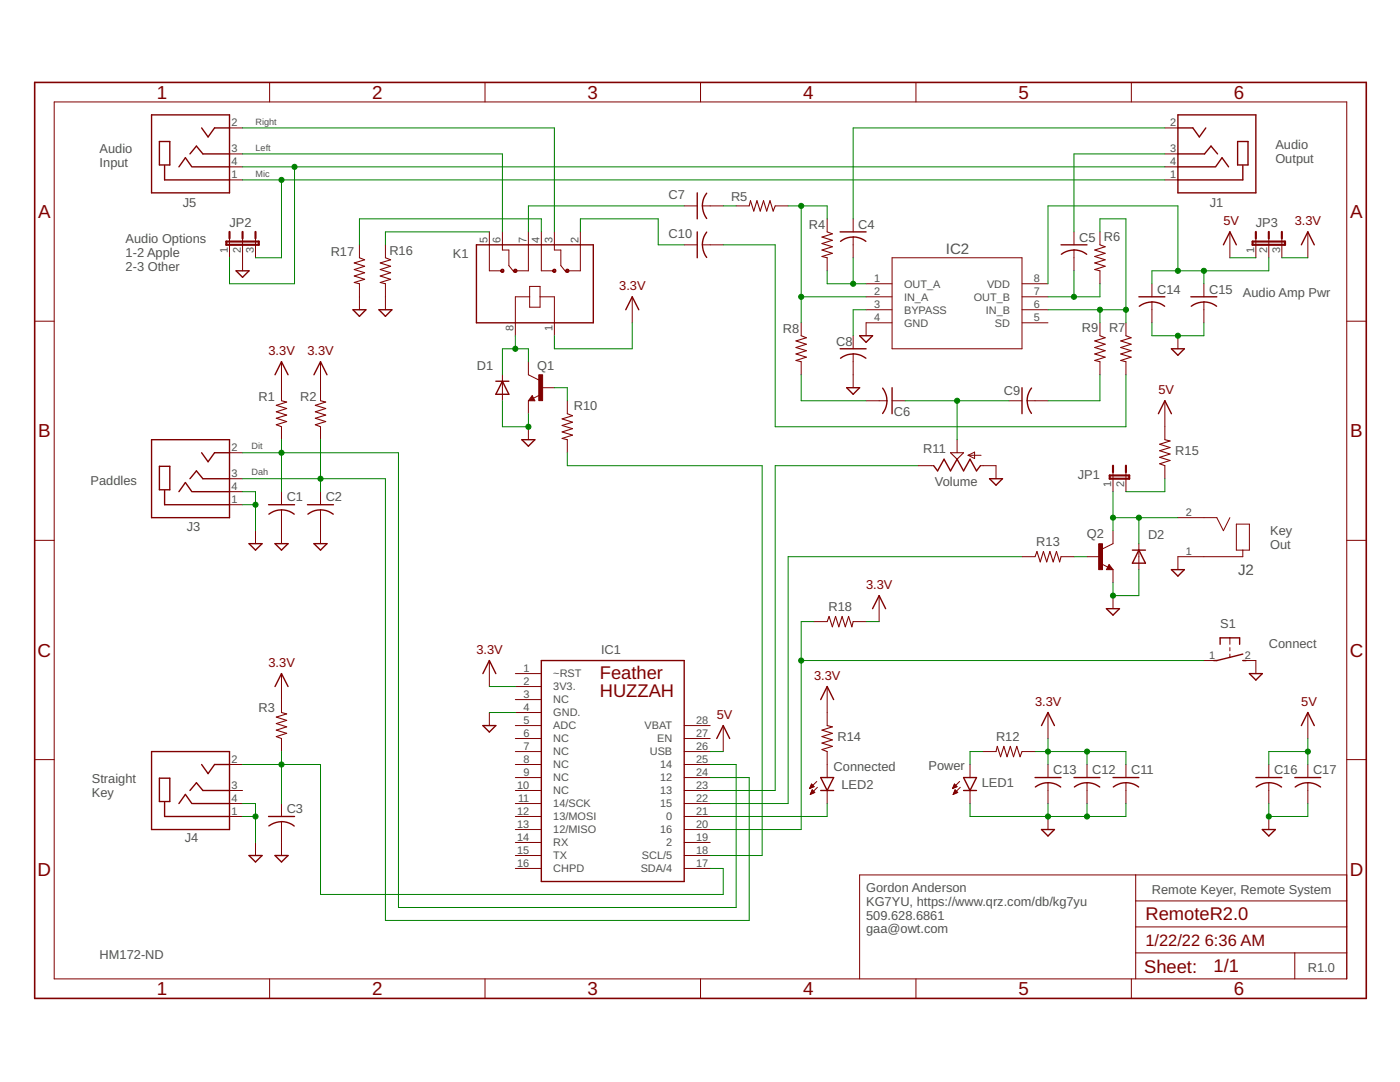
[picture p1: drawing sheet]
<svg xmlns="http://www.w3.org/2000/svg" width="279mm" height="216mm" viewBox="0 0 279 216" stroke-linecap="round" stroke-linejoin="round" font-family="sans-serif">
<g fill="none" stroke="#800000" stroke-width=".2">
<path d="M53.8 16.4v3.9M96.8 16.4v3.9M139.8 16.4v3.9M182.8 16.4v3.9M225.8 16.4v3.9M10.8 20.3h258v175h-258zM45.8 35.9h2.6M45.8 25.5h2.6M45.8 30.7h2.6M45.8 33.3h2.6M232.5 35.9h2.6M232.5 25.5h2.6"/>
<path d="M232.5 30.7h2.6M232.5 33.3h2.6M45.8 47.6v3.8M48.4 47.6v6.4M51 47.6v3.8M71.7 48.9v2.5M71.7 56.6v5.2M76.9 48.9v2.5M76.9 56.6v5.2M97.7 46.3v7.7h2.6M100.3 46.3v3.6h1.3v3.1l1 1.3M105.5 46.3v7.7h-2.7"/>
<path d="M105.7 59.2h-2.9v7.8M105.7 57.1h2.1v4.2h-2.1zM107.8 59.2h2.8v7.8M108 46.3v7.7h2.6M110.6 46.3v3.6h1.3v3.1l1.1 1.3M115.8 46.3v7.7h-2.6M126.2 59.2v5.2M136.5 41.1h2.6M136.5 48.9h2.6M140.2 41.1h4.1M140.2 48.9h4.1M146.9 41.1h2.6"/>
<path d="M154.7 41.1h2.6M165.1 43.7v2.6M165.1 51.4v2.6M170.3 43.7v2.6M170.3 47.3v4.1M172.8 59.2h5.2M172.8 56.6h5.2M178 51.4h26v18.2h-26zM204 59.2h5.1M204 56.6h5.1M214.3 46.3v2.6M214.3 49.9v4.1"/>
<path d="M219.5 46.3v2.6M219.5 54v2.6M229.9 56.6v2.6M240.3 56.6v2.6M245.4 46.3v5.1M250.6 47.6v3.8M253.2 47.6v3.8M255.8 47.6v3.8M261 46.3v5.1M6.9 64.1h3.9M56.2 72.2v7.8M64 72.2v7.8"/>
<path d="M100.3 74.8v5.2M105.5 72.2v2.6l2 1M105.5 80v2.5M106.2 78.9l.5 1.1h-1.2zM107.7 78.8l-1.2 .7M108 77.4h2.6M113.2 80v2.5M159.9 64.4v2.6M159.9 72.2v2.6M170.3 67v2.6M170.3 70.6v6.8M172.8 61.8h5.2"/>
<path d="M172.8 80h4.2M178 64.4h-5.2v2.6M178 80h2.6M201.4 80h2.6M204 61.8h5.1M204 64.4h5.1M205 80h4.1M219.5 64.4v2.6M219.5 72.2v2.6M224.7 64.4v2.6M224.7 72.2v2.6M229.9 60.3v4.1"/>
<path d="M232.5 80v7.7M235.1 67v2.6M240.3 60.3v4.1M268.8 64.1h3.9M45.8 90.3h2.6M45.8 95.5h2.6M45.8 98.1h2.6M56.2 85.2v2.5M56.2 98.1v2.6M64 85.2v2.5M64 98.1v2.6M105.5 85.2v2.5"/>
<path d="M113.2 87.7v2.6M183.2 92.9h3.1M191 87.7v2.6M193.2 90.8h2.6M193.2 90.8l1.3-.6v1.3zM195.7 92.9h3.1v2.6M222.1 94.2v3.9M224.7 94.2v3.9M232.5 92.9v2.6M6.9 107.8h3.9M45.8 100.7h2.6M51 105.9v2.6"/>
<path d="M56.2 101.7v6.8M64 101.7v6.8M175.5 118.9v5.1M204 111.1h2.6M211.8 111.1h2.5M216.9 111.1h2.6M219.8 112.5l1.3 .7M221.3 112.6l.8 1.1h-1.3zM222.1 105.9v2.6l-2.1 1M222.1 113.7v2.6M222.1 118.9v2.6M227.3 108.5v5.2"/>
<path d="M235.1 103.3h7.7l1.4 2.6 1.2-2.6M246.7 104.6h2.6v5.2h-2.6zM248 109.8v1.3h-12.9v2.6M268.8 107.8h3.9M56.2 134.4v7.8M97.7 131.8v5.2M102.8 134.4h5.2M102.8 137h5.2M102.8 139.6h5.2M162.5 124h2.6M165.1 137v7.8M170.3 124h2.5"/>
<path d="M240.3 131.8h2.5M245.4 127.3v1.3M245.4 129.2v.7M245.4 130.5v.7M248 131.8h2.6v2.6M6.9 151.6h3.9M45.8 152.5h2.6M45.8 157.7h2.6M56.2 147.4v2.6M97.7 142.2v2.6M102.8 142.2h5.2M102.8 144.8h5.2"/>
<path d="M102.8 147.4h5.2M102.8 150h5.2M102.8 152.5h5.2M102.8 155.2h5.2M102.8 157.7h5.2M136.5 144.8h5.2M136.5 147.4h5.2M136.5 150h5.2M136.5 152.5h5.2M136.5 155.2h5.2M136.5 157.7h5.2M144.3 144.8v5.2"/>
<path d="M161.6 157.2h.2M161.7 157.1h.4M161.7 157h.7M161.7 158.5h.1M161.8 156.9h.6M161.8 158.4h.3M161.8 156.8h.5M161.8 158.2h.5M161.9 156.6h.3M161.9 158.1h.7M161.9 156.5h.1M161.9 158h.6"/>
<path d="M162 156.4l.5 .6-.9 .4zM162 157.9h.3M162 157.8h.2M162.1 157.6h.1M162.1 157.6l-.4 .9M162.1 157.6l.5 .5-.9 .4M163 155.9l-1.4 1.5M163.1 157.1l-1.4 1.4M165.1 150v5.2M165.1 157.7v2.6M190.1 157.2h.2M190.2 157.1h.4"/>
<path d="M190.2 158.5h.1M190.2 157h.7M190.3 156.9h.6M190.3 158.4h.3M190.3 158.2h.6M190.4 156.8h.4M190.4 156.6h.3M190.4 158.1h.7M190.5 156.5h.1M190.5 158h.5M190.5 156.4l.5 .6-.9 .4zM190.5 157.9h.4"/>
<path d="M190.6 157.8h.2M190.6 157.6l-.4 .9M190.6 157.6l.5 .5-.9 .4M190.6 157.6h.1M191.5 155.9l-1.4 1.5M191.6 157.1l-1.4 1.4M193.6 152.5v2.7M193.6 157.7v2.6M196.2 150h2.6M204 150h2.6M209.1 142.2v5.2M209.1 152.5v2.7"/>
<path d="M209.1 156.2v4.1M216.9 152.5v2.7M216.9 156.2v4.1M224.7 152.5v2.7M224.7 156.2v4.1M253.2 152.5v2.7M253.2 156.2v4.1M261 142.2v5.2M261 152.5v2.7M261 156.2v4.1M268.8 151.6h3.9M45.8 160.3h2.6"/>
<path d="M45.8 162.9h2.6M51 168.1v2.6M56.2 160.3v2.6M56.2 164v6.7M102.8 160.3h5.2M102.8 162.9h5.2M102.8 165.5h5.2M102.8 168.1h5.2M102.8 170.7h5.2M102.8 173.3h5.2M136.5 160.3h5.2M136.5 162.9h5.2"/>
<path d="M136.5 165.5h5.2M136.5 168.1h5.2M136.5 170.7h5.2M136.5 173.3h5.2M209.1 162.9v2.6M226.7 174.6v20.7M226.7 179.8h42.1M253.2 162.9v2.6M268.8 174.6h-97.2v20.7M53.8 195.3v3.9M96.8 195.3v3.9M139.8 195.3v3.9"/>
<path d="M182.8 195.3v3.9M225.8 195.3v3.9M226.7 190.1h42.1M226.7 185h42.1M258.4 190.1v5.2"/>
</g>
<g fill="none" stroke="#800000" stroke-width=".28">
<path d="M30.2 22.9h15.6v15.6h-15.6zM31.8 28.2h2.1v4.7h-2.1zM32.9 33v2.9h12.9M35.7 33.3l1.3-1.8 1.3 1.8M37.9 30.7l1.3-1.6 1.3 1.6h5.3M38.4 33.3h7.4M40.2 25.5l1.3 1.8 1.3-1.8h3M139.1 38.5v5.2M141 38.5a4 4 0 0 0-.8 2.6M235.1 22.9h15.5v15.6h-15.5zM235.1 25.5h3l1.3 1.8 1.2-1.8M235.1 33.3h7.4"/>
<path d="M235.1 30.7h5.3l1.3-1.6 1.3 1.6M242.6 33.3l1.3-1.8 1.3 1.8M247 28.2h2.1v4.7h-2.1zM248 33v2.9h-12.9M47.1 54h2.6l-1.3 1.3zM95.1 48.9h23.3v15.5h-23.3zM139.1 46.3v5.1M140.2 41.1l.3 1.6 .5 .9M140.2 48.9l.3 1.5 .5 1M141 46.3a4 4 0 0 0-.8 2.6M167.7 46.3h5.1M167.7 48.2a4.1 4.1 0 0 1 5.1 0"/>
<path d="M211.8 48.9h5.1M211.8 50.7a4.1 4.1 0 0 1 5.1 0M227.3 59.2h5.2M237.7 59.2h5.1M244.2 48.9l1.2-2.6 1.3 2.6M259.7 48.9l1.3-2.6 1.3 2.6M54.9 74.8l1.3-2.6 1.3 2.6M62.7 74.8l1.3-2.6 1.3 2.6M70.4 61.8h2.6l-1.3 1.3zM75.6 61.8h2.6l-1.3 1.3zM99 76.1h2.6M100.3 76.1l1.3 2.6h-2.6z"/>
<path d="M106.2 79.4l-.1 .3h.4l-.3-.5-.5 .6h.8M124.9 61.8l1.3-2.6 1.3 2.6M167.7 69.6h5.1M169 77.4h2.6l-1.3 1.3zM170.3 70.6l1.6 .3 .9 .6M170.3 70.6a3.9 3.9 0 0 0-2.6 .9M171.6 67h2.5l-1.3 1.3zM176.1 77.4a4.1 4.1 0 0 1 0 5.1M178 77.4v5.1M204 77.4v5.1M205 80l.3 1.6 .5 .9M205.9 77.4l-.8 1.5-.1 1.1"/>
<path d="M229.9 60.2l.5 .1a3.9 3.9 0 0 1 2 .8M229.9 60.3l-1.6 .3-.9 .5M233.8 69.6h2.6l-1.3 1.3zM240.3 60.2l1.6 .4 .9 .5M240.3 60.3l-1.6 .3-1 .5M30.2 87.7h15.6v15.6h-15.6zM31.8 93h2.1v4.7h-2.1zM32.9 97.9v2.8h12.9M35.7 98.1l1.3-1.8 1.3 1.8M37.9 95.5l1.3-1.5 1.3 1.5h5.3M38.4 98.1h7.4M40.2 90.3l1.3 1.8 1.3-1.8h3"/>
<path d="M104.1 87.7h2.6l-1.2 1.3zM186.3 92.9l.8 1.1 1.3-2.4 1.3 2.4 1.3-2.4 1.3 2.4 1.3-2.4 1.3 2.4 .8-1.1M197.5 95.5h2.6l-1.3 1.3zM231.2 82.5l1.3-2.5 1.3 2.5M49.7 108.5h2.6l-1.3 1.3zM53.6 100.7h5.2M53.7 102.6a4.1 4.1 0 0 1 5 0M54.9 108.5h2.6l-1.3 1.3zM61.4 100.7h5.1M61.4 102.6a4.1 4.1 0 0 1 5.1 0M62.7 108.5h2.6l-1.3 1.3zM221.3 113.2l.2 .2h-.4l.2-.5 .5 .6h-.7"/>
<path d="M226 109.8h2.6M227.3 109.8l1.3 2.6h-2.6zM233.8 113.7h2.6l-1.3 1.3zM54.9 137l1.3-2.6 1.3 2.6M96.4 134.4l1.3-2.6 1.3 2.6M108 131.8h28.5v44.1h-28.5zM163.8 139.6l1.3-2.6 1.3 2.6M174.1 121.5l1.4-2.6 1.2 2.6M220.8 121.5h2.6l-1.3 1.2zM243.5 128.6v-1.3h3.9v1.3M248 130.5l-5.2 1.3h-.6M248 131.8h.7"/>
<path d="M249.3 134.4h2.6l-1.3 1.3zM30.2 150h15.6v15.5h-15.6zM31.8 155.3h2.1v4.6h-2.1zM37.9 157.7l1.3-1.5 1.3 1.5h5.3M40.2 152.5l1.3 1.9 1.3-1.9h3M96.4 144.8h2.6l-1.3 1.3zM143 147.4l1.3-2.6 1.3 2.6M163.8 157.7h2.6M163.8 155.2h2.6l-1.3 2.5zM192.3 155.2h2.6l-1.3 2.5zM192.3 157.7h2.6M206.6 155.2h5.2"/>
<path d="M206.6 157a4.1 4.1 0 0 1 5.1 0M207.9 144.8l1.2-2.6 1.3 2.6M214.3 155.2h5.2M214.4 157a4.1 4.1 0 0 1 5.1 0M222.1 155.2h5.2M222.2 157a4.1 4.1 0 0 1 5 0M250.6 155.2h5.2M250.7 157a4.1 4.1 0 0 1 5.1 0M258.4 155.2h5.2M258.5 157a4.1 4.1 0 0 1 5 0M259.7 144.8l1.3-2.6 1.3 2.6M32.9 160.1v2.8h12.9"/>
<path d="M35.7 160.3l1.3-1.8 1.3 1.8M38.4 160.3h7.4M49.7 170.7h2.6l-1.3 1.3zM53.6 162.9h5.2M53.7 164.8a4.1 4.1 0 0 1 5 0M54.9 170.7h2.6l-1.3 1.3zM207.9 165.5h2.5l-1.3 1.3zM251.9 165.5h2.6l-1.3 1.3z"/>
</g>
<g fill="#800000" stroke="#800000" stroke-width=".2">
<path d="M110.3 53.9a.33 .33 0 0 1 .6-.1 .33 .33 0 0 1-.2 .5 .33 .33 0 0 1-.4-.3l.3-.2 .2 .2-.2 .2-.3-.2z" fill-rule="evenodd"/>
<path d="M112.9 53.9a.34 .34 0 0 1 .6-.1 .34 .34 0 0 1-.2 .5 .34 .34 0 0 1-.4-.3h.1a.18 .18 0 0 1 .2-.1 .18 .18 0 0 1 .2 .1 .18 .18 0 0 1-.2 .2l-.3-.2z" fill-rule="evenodd"/>
<path d="M100 53.9a.33 .33 0 0 1 .5-.1 .33 .33 0 0 1-.1 .5 .33 .33 0 0 1-.5-.3l.4-.2 .1 .2-.1 .2-.4-.2z" fill-rule="evenodd"/>
<path d="M102.6 53.9a.34 .34 0 0 1 .5-.1 .34 .34 0 0 1-.1 .5 .34 .34 0 0 1-.5-.3h.2a.18 .18 0 0 1 .1-.1 .18 .18 0 0 1 .2 .1 .18 .18 0 0 1-.2 .2l-.3-.2z" fill-rule="evenodd"/>
</g>
<path d="M6.9 16.4h265.8v182.8h-265.8z" fill="none" stroke="#800000" stroke-width=".32"/>
<g fill="#800000" stroke="#800000" stroke-width=".2">
<path d="M219.3 108.5h.7v5.2h-.7z"/>
<path d="M107.5 74.8h.8v5.1h-.8z"/>
</g>
<g fill="none" stroke="#800000" stroke-width=".21">
<path d="M71.7 51.4l1.1 .4-2.1 .7 2.1 .6-2.1 .7 2.1 .6-2.1 .7 2.1 .6-2.1 .7 1 .2M76.9 51.4l1.1 .4-2.1 .7 2.1 .6-2.1 .7 2.1 .6-2.1 .7 2.1 .6-2.1 .7 1 .2M149.5 41.1l.3-1.1 .6 2.1 .7-2.1 .6 2.1 .7-2.1 .6 2.1 .7-2.1 .6 2.1 .4-1M165.1 46.3l1 .4-2.1 .6 2.1 .6-2.1 .7 2.1 .6-2.1 .7 2.1 .6-2.1 .7 1.1 .2M219.5 48.9l1.1 .3-2.1 .7 2.1 .6-2.1 .7 2.1 .6-2.1 .7 2.1 .6-2.1 .7 1 .2M56.2 80l1 .2-2.1 .7 2.1 .6-2.1 .7 2.1 .6-2.1 .7 2.1 .6-2.1 .7 1.1 .4M64 80l1 .2-2.1 .7 2.1 .6-2.1 .7 2.1 .6-2.1 .7 2.1 .6-2.1 .7 1.1 .4M159.9 67l1 .4-2 .6 2 .7-2 .6 2 .7-2 .6 2 .7-2 .6 1 .3M219.5 67l1.1 .4-2.1 .6 2.1 .7-2.1 .6 2.1 .7-2.1 .6 2.1 .7-2.1 .6 1 .3M224.7 67l1 .4-2 .6 2 .7-2 .6 2 .7-2 .6 2 .7-2 .6 1 .3M113.2 82.5l1.1 .5-2.1 .6 2.1 .6-2.1 .7 2.1 .6-2.1 .7 2.1 .6-2.1 .7 1 .2M189.7 90.3h2.6l-1.3 1.3z"/>
<path d="M232.5 87.7l1 .3-2.1 .6 2.1 .7-2.1 .6 2.1 .7-2.1 .6 2.1 .7-2.1 .6 1.1 .4M206.6 111.1l.3-1.1 .7 2.1 .6-2.1 .7 2.1 .6-2.1 .7 2.1 .6-2.1 .7 2.1 .3-1M165.1 124l.4-1 .6 2.1 .7-2.1 .6 2.1 .7-2.1 .6 2.1 .7-2.1 .6 2.1 .3-1.1M56.2 142.2l1 .3-2.1 .6 2.1 .6-2.1 .7 2.1 .6-2.1 .7 2.1 .6-2.1 .7 1.1 .4M165.1 144.8l1 .2-2.1 .7 2.1 .6-2.1 .7 2.1 .6-2.1 .7 2.1 .6-2.1 .7 1.1 .4M198.8 150l.2-1.1 .7 2.1 .6-2.1 .7 2.1 .6-2.1 .7 2.1 .6-2.1 .7 2.1 .4-1"/>
</g>
<path d="M45.2 48.2h6.4v.7h-6.4zM45.8 46.3v1.3M48.4 46.3v1.3M51 46.3v1.3M250 48.2h6.5v.7h-6.5zM250.6 46.3v1.3M253.2 46.3v1.3M255.8 46.3v1.3M221.5 94.9h3.9v.6h-3.9zM222.1 92.9v1.3M224.7 92.9v1.3" fill="none" stroke="#800000" stroke-width=".42"/>
<g fill="none" stroke="#008000" stroke-width=".2">
<path d="M48.4 30.7h51.9v15.6M48.4 25.5h62.2v20.8M48.4 35.9h184.1M48.4 33.3h184.1M56.2 35.9v15.5h-5.2M58.8 33.3v23.3h-13v-5.2M232.5 25.5h-62.2v18.2M232.5 30.7h-18.2v15.6M97.7 46.3h-20.8v2.6M108 46.3v-2.6h-36.3v5.2M115.8 46.3v-2.6h15.6v5.2h5.1M136.5 41.1h-31v5.2"/>
<path d="M144.3 48.9h10.4v36.3h70v-10.4M144.3 41.1h2.6M157.3 41.1h7.8v2.6M159.9 41.1v23.3M159.9 59.2h12.9M165.1 54v2.6h7.7M170.3 51.4v5.2M214.3 54v5.2M219.5 46.3v-2.6h5.2v20.7M219.5 56.6v2.6h-10.4M235.1 54v-12.9h-26v15.5M240.3 54v2.6"/>
<path d="M245.4 51.4h5.2M253.2 51.4v2.6h-23.3v2.6M255.8 51.4h5.2M100.3 80v5.2h5.2v-2.7M102.8 67v2.6M105.5 72.2v-2.6h-5.2v5.2M110.6 77.4h2.6v2.6M126.2 64.4v5.2h-15.6v-2.6M159.9 74.8v5.2h12.9M172.8 61.8h-2.5v5.2M180.6 80h20.8M191 80v7.7"/>
<path d="M209.1 61.8h15.6M219.5 74.8v5.2h-10.4M219.5 61.8v2.6M229.9 64.4v2.6h10.4v-2.6M48.4 98.1h2.6v7.8M48.4 90.3h31.1v90.8h67.4v-28.6h-5.2M48.4 95.5h28.5v88.2h72.6v-28.5h-7.8M56.2 87.7v10.4M64 87.7v10.4M113.2 90.3v2.6h38.9v77.8h-10.4M183.2 92.9h-28.5v64.8h-13M222.1 98.1v7.8"/>
<path d="M232.5 95.5v2.6h-7.8M48.4 100.7h2.6M204 111.1h-46.7v49.2h-15.6M214.3 111.1h2.6M222.1 103.3h13M227.3 113.7v5.2h-5.2v-2.6M227.3 103.3v5.2M97.7 137h5.1M159.9 131.8h80.4M162.5 124h-2.6v41.5h-18.2M172.8 124h2.7M48.4 152.5h15.6v26h80.3v-5.2h-2.6"/>
<path d="M56.2 150v10.3M97.7 142.2h5.1M141.7 150h2.6M196.2 150h-2.6v2.5M206.6 150h18.1v2.5M209.1 147.4v5.1M216.9 150v2.5M261 147.4v5.1M261 150h-7.8v2.5M48.4 160.3h2.6v7.8M48.4 162.9h2.6M165.1 160.3v2.6h-23.4"/>
<path d="M193.6 160.3v2.6h31.1v-2.6M209.1 160.3v2.6M216.9 160.3v2.6M253.2 160.3v2.6h7.8v-2.6"/>
</g>
<g fill="#008000" stroke="#008000" stroke-width=".2">
<circle cx="227.3" cy="103.3" r=".51"/>
<circle cx="222.1" cy="103.3" r=".51"/>
<circle cx="51" cy="100.7" r=".51"/>
<circle cx="51" cy="162.9" r=".51"/>
<circle cx="105.5" cy="85.2" r=".51"/>
<circle cx="222.1" cy="118.9" r=".51"/>
<circle cx="216.9" cy="162.9" r=".51"/>
<circle cx="209.1" cy="162.9" r=".51"/>
<circle cx="253.2" cy="162.9" r=".51"/>
<circle cx="235.1" cy="67" r=".51"/>
<circle cx="56.2" cy="90.3" r=".51"/>
<circle cx="64" cy="95.5" r=".51"/>
<circle cx="209.1" cy="150" r=".51"/>
<circle cx="216.9" cy="150" r=".51"/>
<circle cx="56.2" cy="152.5" r=".51"/>
<circle cx="170.3" cy="56.6" r=".51"/>
<circle cx="159.9" cy="59.2" r=".51"/>
<circle cx="159.9" cy="41.1" r=".51"/>
<circle cx="261" cy="150" r=".51"/>
<circle cx="214.3" cy="59.2" r=".51"/>
<circle cx="224.7" cy="61.8" r=".51"/>
<circle cx="219.5" cy="61.8" r=".51"/>
<circle cx="191" cy="80" r=".51"/>
<circle cx="56.2" cy="35.9" r=".51"/>
<circle cx="102.8" cy="69.6" r=".51"/>
<circle cx="159.9" cy="131.8" r=".51"/>
<circle cx="58.8" cy="33.3" r=".51"/>
<circle cx="235.1" cy="54" r=".51"/>
<circle cx="240.3" cy="54" r=".51"/>
</g>
<g font-size="3.7" fill="#800000">
<text x="31.3" y="19.7">1</text>
<text x="74.3" y="19.7">2</text>
<text x="117.3" y="19.7">3</text>
<text x="160.3" y="19.7">4</text>
<text x="203.3" y="19.7">5</text>
<text x="246.2" y="19.7">6</text>
<text x="7.6" y="43.5">A</text>
<text x="269.5" y="43.5">A</text>
<text x="7.6" y="87.3">B</text>
<text x="269.5" y="87.3">B</text>
<text x="7.5" y="131">C</text>
<text x="269.4" y="131">C</text>
<text x="119.7" y="135.4">Feather</text>
<text x="119.7" y="139.1">HUZZAH</text>
<text x="7.5" y="174.8">D</text>
<text x="269.4" y="174.8">D</text>
<text x="228.6" y="183.7">RemoteR2.0</text>
<text x="228.3" y="194.2">Sheet:</text>
<text x="242.2" y="194">1/1</text>
<text x="31.3" y="198.6">1</text>
<text x="74.3" y="198.6">2</text>
<text x="117.3" y="198.6">3</text>
<text x="160.3" y="198.6">4</text>
<text x="203.3" y="198.6">5</text>
<text x="246.2" y="198.6">6</text>
</g>
<g font-size="3.3" fill="#800000">
<text x="228.6" y="188.9">1/22/22</text>
<text x="240.5" y="188.9">6:36 AM</text>
</g>
<g font-size="3" fill="#505050">
<text x="188.8" y="50.7">IC2</text>
<text x="247.1" y="114.7">J2</text>
</g>
<g font-size="2.6" fill="#505050">
<text x="254.5" y="29.8">Audio</text>
<text x="19.9" y="30.6">Audio</text>
<text x="19.9" y="33.3">Input</text>
<text x="254.5" y="32.5">Output</text>
<text x="36.5" y="41.4">J5</text>
<text x="133.4" y="39.6">C7</text>
<text x="145.9" y="40.1">R5</text>
<text x="241.5" y="41.4">J1</text>
<text x="45.8" y="45.2">JP2</text>
<text x="133.4" y="47.4">C10</text>
<text x="161.4" y="45.8">R4</text>
<text x="171.3" y="45.6">C4</text>
<text x="250.6" y="45.2">JP3</text>
<text x="25.1" y="48.6">Audio Options</text>
<text x="25.1" y="51.3">1-2 Apple</text>
<text x="66" y="51.2">R17</text>
<text x="77.7" y="51">R16</text>
<text x="90.4" y="51.5">K1</text>
<text x="215.4" y="48.2">C5</text>
<text x="220.3" y="48.1">R6</text>
<text x="25.1" y="54">2-3 Other</text>
<text x="230.9" y="58.6">C14</text>
<text x="241.3" y="58.6">C15</text>
<text x="248" y="59.2">Audio Amp Pwr</text>
<text x="156.3" y="66.5">R8</text>
<text x="166.9" y="68.9">C8</text>
<text x="215.9" y="66.2">R9</text>
<text x="221.3" y="66.2">R7</text>
<text x="95.2" y="73.8">D1</text>
<text x="107.2" y="73.7">Q1</text>
<text x="51.6" y="79.9">R1</text>
<text x="59.9" y="79.9">R2</text>
<text x="114.5" y="81.8">R10</text>
<text x="178.4" y="83">C6</text>
<text x="200.3" y="78.8">C9</text>
<text x="184.3" y="90.3">R11</text>
<text x="215.1" y="95.5">JP1</text>
<text x="234.6" y="90.9">R15</text>
<text x="18.1" y="96.8">Paddles</text>
<text x="57.2" y="100.1">C1</text>
<text x="65" y="100.1">C2</text>
<text x="186.6" y="97.1">Volume</text>
<text x="37.3" y="105.9">J3</text>
<text x="216.9" y="107.4">Q2</text>
<text x="229.1" y="107.5">D2</text>
<text x="253.5" y="106.8">Key</text>
<text x="206.8" y="109">R13</text>
<text x="253.5" y="109.5">Out</text>
<text x="165.3" y="122">R18</text>
<text x="243.5" y="125.3">S1</text>
<text x="120" y="130.5">IC1</text>
<text x="253.2" y="129.2">Connect</text>
<text x="51.6" y="142.2">R3</text>
<text x="167.1" y="147.9">R14</text>
<text x="198.8" y="147.9">R12</text>
<text x="166.4" y="153.9">Connected</text>
<text x="185.3" y="153.6">Power</text>
<text x="210.2" y="154.5">C13</text>
<text x="218" y="154.5">C12</text>
<text x="225.7" y="154.5">C11</text>
<text x="254.3" y="154.5">C16</text>
<text x="262" y="154.5">C17</text>
<text x="18.3" y="156.3">Straight</text>
<text x="18.3" y="159">Key</text>
<text x="167.9" y="157.5">LED2</text>
<text x="195.9" y="157">LED1</text>
<text x="57.2" y="162.3">C3</text>
<text x="36.9" y="168.1">J4</text>
<text x="172.9" y="178.1">Gordon Anderson</text>
<text x="229.9" y="178.5">Remote Keyer, Remote System</text>
<text x="172.9" y="180.8">KG7YU, https://www.qrz.com/db/kg7yu</text>
<text x="172.9" y="183.5">509.628.6861</text>
<text x="19.9" y="191.4">HM172-ND</text>
<text x="172.9" y="186.3">gaa@owt.com</text>
<text x="261" y="194">R1.0</text>
</g>
<g font-size="2.6" fill="#800000">
<text x="244.2" y="45">5V</text>
<text x="258.4" y="45">3.3V</text>
<text x="123.6" y="57.9">3.3V</text>
<text x="53.6" y="70.9">3.3V</text>
<text x="61.4" y="70.9">3.3V</text>
<text x="231.2" y="78.7">5V</text>
<text x="172.9" y="117.6">3.3V</text>
<text x="95.1" y="130.5">3.3V</text>
<text x="53.6" y="133.1">3.3V</text>
<text x="162.5" y="135.7">3.3V</text>
<text x="143" y="143.5">5V</text>
<text x="206.6" y="140.9">3.3V</text>
<text x="259.7" y="140.9">5V</text>
</g>
<g font-size="2.2" fill="#505050">
<text x="46.2" y="25.2">2</text>
<text x="233.5" y="25.2">2</text>
<text x="46.2" y="35.5">1</text>
<text x="46.2" y="30.3">3</text>
<text x="46.2" y="32.9">4</text>
<text x="233.5" y="35.5">1</text>
<text x="233.5" y="30.3">3</text>
<text x="233.5" y="32.9">4</text>
<text x="45.4" y="50.4" transform="rotate(-90 45.4 50.4)">1</text>
<text x="48" y="50.4" transform="rotate(-90 48 50.4)">2</text>
<text x="50.6" y="50.4" transform="rotate(-90 50.6 50.4)">3</text>
<text x="97.3" y="48.5" transform="rotate(-90 97.3 48.5)">5</text>
<text x="99.9" y="48.5" transform="rotate(-90 99.9 48.5)">6</text>
<text x="105.1" y="48.5" transform="rotate(-90 105.1 48.5)">7</text>
<text x="107.7" y="48.5" transform="rotate(-90 107.7 48.5)">4</text>
<text x="110.3" y="48.5" transform="rotate(-90 110.3 48.5)">3</text>
<text x="115.5" y="48.5" transform="rotate(-90 115.5 48.5)">2</text>
<text x="250.3" y="50.4" transform="rotate(-90 250.3 50.4)">1</text>
<text x="252.9" y="50.4" transform="rotate(-90 252.9 50.4)">2</text>
<text x="255.5" y="50.4" transform="rotate(-90 255.5 50.4)">3</text>
<text x="174.4" y="56.3">1</text>
<text x="174.4" y="58.9">2</text>
<text x="180.4" y="57.4">OUT_A</text>
<text x="194.3" y="60">OUT_B</text>
<text x="197" y="57.4">VDD</text>
<text x="206.3" y="58.9">7</text>
<text x="206.3" y="56.3">8</text>
<text x="102.5" y="66" transform="rotate(-90 102.5 66)">8</text>
<text x="110.3" y="66" transform="rotate(-90 110.3 66)">1</text>
<text x="174.4" y="61.5">3</text>
<text x="174.4" y="64">4</text>
<text x="180.4" y="60">IN_A</text>
<text x="180.4" y="62.6">BYPASS</text>
<text x="180.4" y="65.2">GND</text>
<text x="196.7" y="62.6">IN_B</text>
<text x="198.6" y="65.2">SD</text>
<text x="206.3" y="64">5</text>
<text x="206.3" y="61.5">6</text>
<text x="46.2" y="90">2</text>
<text x="46.2" y="95.2">3</text>
<text x="46.2" y="100.3">1</text>
<text x="46.2" y="97.7">4</text>
<text x="221.7" y="97.1" transform="rotate(-90 221.7 97.1)">1</text>
<text x="224.3" y="97.1" transform="rotate(-90 224.3 97.1)">2</text>
<text x="236.7" y="102.9">2</text>
<text x="236.7" y="110.7">1</text>
<text x="241.3" y="131.5">1</text>
<text x="248.4" y="131.5">2</text>
<text x="104.4" y="134">1</text>
<text x="104.4" y="136.6">2</text>
<text x="110.4" y="135.2">~RST</text>
<text x="110.4" y="137.8">3V3.</text>
<text x="104.4" y="139.2">3</text>
<text x="104.4" y="141.8">4</text>
<text x="110.4" y="140.4">NC</text>
<text x="110.4" y="143">GND.</text>
<text x="104.4" y="144.4">5</text>
<text x="104.4" y="147">6</text>
<text x="104.4" y="149.6">7</text>
<text x="110.4" y="145.6">ADC</text>
<text x="110.4" y="148.1">NC</text>
<text x="128.6" y="145.5">VBAT</text>
<text x="131.1" y="148.1">EN</text>
<text x="138.9" y="144.4">28</text>
<text x="138.9" y="147">27</text>
<text x="138.9" y="149.6">26</text>
<text x="46.2" y="152.2">2</text>
<text x="104.4" y="152.2">8</text>
<text x="104.4" y="154.8">9</text>
<text x="110.4" y="150.7">NC</text>
<text x="110.4" y="153.3">NC</text>
<text x="110.4" y="155.9">NC</text>
<text x="129.7" y="150.7">USB</text>
<text x="131.7" y="153.3">14</text>
<text x="131.7" y="155.9">12</text>
<text x="138.9" y="152.2">25</text>
<text x="138.9" y="154.8">24</text>
<text x="46.2" y="157.4">3</text>
<text x="46.2" y="160">4</text>
<text x="103.2" y="157.4">10</text>
<text x="103.4" y="160">11</text>
<text x="110.4" y="158.5">NC</text>
<text x="110.4" y="161.1">14/SCK</text>
<text x="131.7" y="158.5">13</text>
<text x="131.7" y="161.1">15</text>
<text x="138.9" y="157.4">23</text>
<text x="138.9" y="160">22</text>
<text x="46.2" y="162.6">1</text>
<text x="103.2" y="162.6">12</text>
<text x="103.2" y="165.2">13</text>
<text x="103.2" y="167.7">14</text>
<text x="110.4" y="163.7">13/MOSI</text>
<text x="110.4" y="166.3">12/MISO</text>
<text x="131.7" y="166.3">16</text>
<text x="133" y="163.7">0</text>
<text x="138.9" y="162.6">21</text>
<text x="138.9" y="165.2">20</text>
<text x="138.9" y="167.7">19</text>
<text x="103.2" y="170.3">15</text>
<text x="103.2" y="172.9">16</text>
<text x="110.4" y="168.9">RX</text>
<text x="110.4" y="171.5">TX</text>
<text x="128.1" y="171.5">SCL/5</text>
<text x="133" y="168.9">2</text>
<text x="138.9" y="170.3">18</text>
<text x="138.9" y="172.9">17</text>
<text x="110.4" y="174.1">CHPD</text>
<text x="127.9" y="174.1">SDA/4</text>
</g>
<g font-size="1.8" fill="#505050">
<text x="51" y="25">Right</text>
<text x="51" y="30.2">Left</text>
<text x="51" y="35.4">Mic</text>
<text x="50.2" y="89.6">Dit</text>
<text x="50.2" y="94.7">Dah</text>
</g>
</svg>
